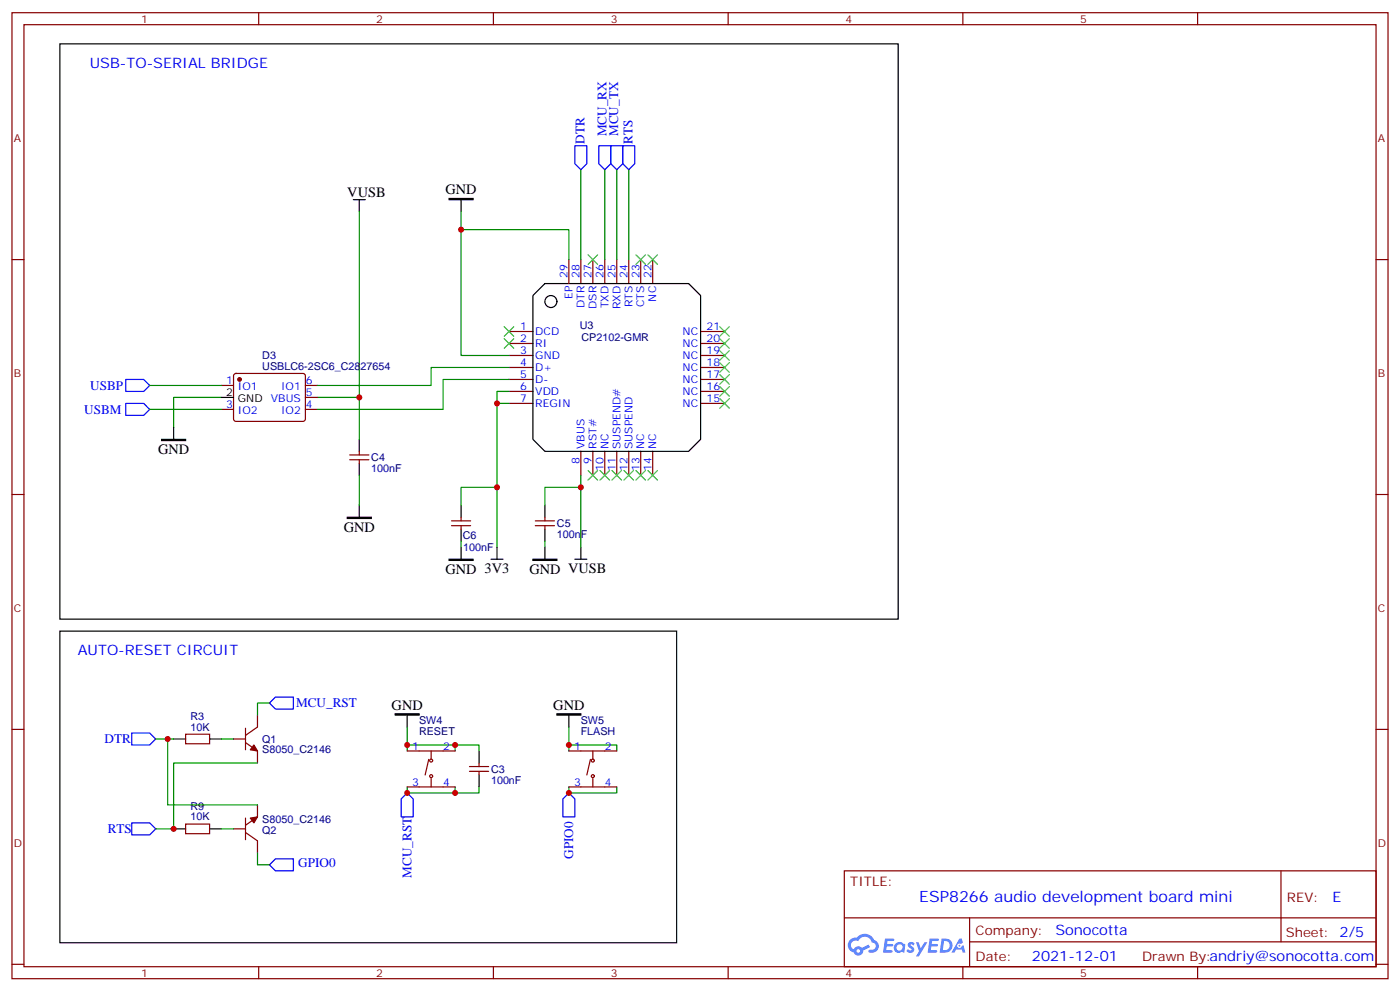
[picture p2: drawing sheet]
<svg xmlns="http://www.w3.org/2000/svg" width="412mm" height="292mm" viewBox="0 0 412 292" stroke-linecap="round" stroke-linejoin="round" font-family="sans-serif">
<g fill="none" stroke="#870000" stroke-width=".35">
<path d="M3.5 3.7h405.4v284.4h-405.4zM7.1 7.3h398.2v277.3h-398.2zM76.2 3.7v3.6M145.3 3.7v3.6M214.5 3.7v3.6M283.6 3.7v3.6M352.8 3.7v3.6M3.5 76.4h3.6M405.3 76.4h3.6M3.5 145.6h3.6M405.3 145.6h3.6M3.5 214.7h3.6"/>
<path d="M405.3 214.7h3.6M248.7 256.3h156.6v28.3h-156.6zM377.3 256.4v20.8M248.7 270.2h156.5M285.6 277.2h119.6M285.6 270.2v14.1M3.5 283.8h3.6M76.2 284.6v3.5M145.3 284.6v3.5M214.5 284.6v3.5M283.6 284.6v3.5M352.8 284.6v3.5"/>
<path d="M405.3 283.8h3.6"/>
</g>
<g fill="#5487ff">
<path d="M267.7 277.5a1.22 1.22 0 0 1 1.7 .3l-.4 .5a.47 .47 0 0 0-.3-.4 .47 .47 0 0 0-.5 .2l.1 .3a1.14 1.14 0 0 1 .8 1.7 1.14 1.14 0 0 1-1.9 0l-.2-.2 .5-.5 .7 .4a.29 .29 0 0 0 .3-.3 .29 .29 0 0 0-.2-.3 1.04 1.04 0 0 1-.6-1.7z"/>
<path d="M260.7 276.3h2.4l.3 .1-.2 .5-1.8 .1-.1 .9h1.5l.3 .3-.3 .4h-1.6l-.2 1.1h1.7l.2 .3-.2 .4h-2.6z"/>
<path d="M273.8 276.3h2.4l.3 .1-.1 .5-1.8 .1-.2 .9h1.6l.3 .3-.4 .4h-1.6l-.1 1.1h1.7l.2 .3-.2 .4h-2.6z"/>
<path d="M282.6 276.3h.7l.3 1.2-.6 .3a.69 .69 0 0 0-1 .3 .69 .69 0 0 0 .4 1 .69 .69 0 0 0 .9-.6l.5-.3 .6 2.2h-.8l-.2-.9h-1.8l-.5 .9h-.8z"/>
<path d="M269.8 277.3h.8l.6 1.9 1.1-1.9h.9l-2.6 4.2h-.8l.9-1.5z"/>
<path d="M277.4 276.3l-.6 4.1h1.3a2.11 2.11 0 0 0 2.5-2.1 2.11 2.11 0 0 0-2.5-2zM278.1 277a1.39 1.39 0 0 1 1.7 1.4 1.39 1.39 0 0 1-1.8 1.3h-.3z"/>
<path d="M263.7 277.9a1.54 1.54 0 0 0-.1 2.1 1.54 1.54 0 0 0 2.2 .2l.6 .2 .3-2.3-.2-.2-.4-.1a1.49 1.49 0 0 0-2.4 .1zM264 278.9a.94 .94 0 0 1 1.8 0 .94 .94 0 0 1-1.8 0z"/>
<path d="M250.4 276.6a2.18 2.18 0 0 0 1.1 3.8 1.44 1.44 0 0 0 1.6 .9 1.44 1.44 0 0 0 1.2-1.5l2-1-.5-.7-1.9 .9a1.47 1.47 0 0 0-2.4 .5 1.39 1.39 0 0 1-.7-2 1.39 1.39 0 0 1 2-.5 2.12 2.12 0 0 1 2.2-1.3 2.12 2.12 0 0 1 1.9 1.7 1.14 1.14 0 0 1 1.1 1.4 1.14 1.14 0 0 1-1.7 .8 .43 .43 0 0 0-.5 .3 .43 .43 0 0 0 .4 .5 1.98 1.98 0 0 0 2.5-1.2 1.98 1.98 0 0 0-1.2-2.5 3.1 3.1 0 0 0-5.3-.7l-.9 .1zM252.3 279.9a.55 .55 0 0 1 1.1 0 .55 .55 0 0 1-1.1 0z"/>
<circle cx="282.6" cy="278.4" r=".26"/>
</g>
<g fill="none" stroke="#870000" stroke-width=".35">
<path d="M167.6 76.4v7.1M171.1 76.4v7.1M174.6 76.4v7.1M178.2 76.4v7.1M181.7 76.4v7.1M185.2 76.4v7.1M188.7 76.4v7.1M192.3 76.4v7.1M149.9 97.6h7.1M206.4 97.6h7M65.3 113.5h3.5M69 110.1l.5-.2 20 .1 .5 .6-.1 13-.6 .4h-20.1l-.4-.7v-12.7z"/>
<path d="M90 113.5h3.5M90 117h3.5M149.9 101.1h7.1M149.9 104.6h7.1M149.9 108.2h7.1M149.9 111.7h7.1M149.9 115.2h7.1M149.9 118.7h7.1M206.4 101.1h7M206.4 104.6h7M206.4 108.2h7M206.4 111.7h7"/>
<path d="M206.4 115.2h7M206.4 118.7h7M65.3 120.5h3.5M90 120.5h3.5M103 135.3h5.7M103 133.9h5.7M105.8 132.9v1M105.8 135.3v1.1M171.1 132.9v7M174.6 132.9v7M178.2 132.9v7M181.7 132.9v7"/>
<path d="M185.2 132.9v7M188.7 132.9v7M192.3 132.9v7M133 154.7h5.6M133 153.3h5.6M135.8 152.3v1M135.8 154.7v1.1M157.7 154.7h5.6M157.7 153.3h5.6M160.5 152.3v1M160.5 154.7v1.1M54.7 216.1h7v2.8h-7z"/>
<path d="M68.8 217.5h3.5M72.3 218.6l3.5 2.5v3.5M72.3 214.3v6.4M75.8 210.5v3.5l-3.5 2.5M75.8 236.9v3.6l-3.5 2.4M119.9 231.6h14.2M119.9 221.1h14.2M126.3 223.5l-1.1 4.6M127 221.1v2.4M127 229.2v2.4M138.3 227h5.6M138.3 225.6h5.6"/>
<path d="M141.1 224.6v1M141.1 227v1.1M167.6 231.6h14.1M167.6 221.1h14.1M173.9 223.5l-1 4.6M174.6 221.1v2.4M174.6 229.2v2.4M54.7 242.6h7v2.8h-7zM68.8 244h3.5M72.3 245l3.5 2.5v3.5M72.3 240.8v6.4"/>
<circle cx="127" cy="223.9" r=".44"/>
<circle cx="127" cy="228.5" r=".44"/>
<circle cx="174.6" cy="228.5" r=".44"/>
<circle cx="174.6" cy="223.9" r=".44"/>
</g>
<g fill="none" stroke="#000" stroke-width=".35">
<path d="M17.6 12.9h247v169.3h-247zM104.1 58.8h3.5M105.8 58.8v3.5M135.8 58.8v3.5M157 87l3.5-3.5h42.3l3.6 3.5v42.3l-3.6 3.6h-42.3l-3.5-3.6zM65.3 117h3.5M51.2 125.8v3.5M105.8 129.3v3.6M105.8 136.4v3.5M105.8 148.7v3.6M135.8 148.7v3.6M135.8 155.8v3.5"/>
<path d="M160.5 148.7v3.6M160.5 155.8v3.5M135.8 161.1v3.5M144.6 164.6h3.6M146.4 161.1v3.5M160.5 161.1v3.5M169.3 164.6h3.6M171.1 161.1v3.5M17.6 185.8h181.7v91.7h-181.7zM51.2 217.5h3.5M61.7 217.5h3.6M119.9 210.5v3.5"/>
<path d="M167.6 210.5v3.5M141.1 221.1v3.5M141.1 228.1v3.5M51.2 244h3.5M61.7 244h3.6"/>
<circle cx="162.3" cy="88.8" r="1.76"/>
</g>
<g fill="none" stroke="#008700" stroke-width=".35">
<path d="M171.1 50v26.4M178.2 50v26.4M181.7 50v26.4M185.2 50v26.4M105.8 62.3v54.7h-12.3M135.8 62.3v42.3h14.1M135.8 67.6h31.8v8.8M44.1 113.5h21.2M65.3 117h-14.1v8.8M105.8 117v12.3M146.4 118.7h3.5M149.9 115.2h-3.5v45.9"/>
<path d="M149.9 108.2h-22.9v5.3h-33.5M149.9 111.7h-19.4v8.8h-37M44.1 120.5h21.2M105.8 139.9v8.8M171.1 139.9v21.2M135.8 159.3v1.8M146.4 143.4h-10.6v5.3M160.5 159.3v1.8M171.1 143.4h-10.6v5.3M45.9 217.5h5.3M49.4 217.5v19.4h26.4M65.3 217.5h3.5"/>
<path d="M79.4 206.9h-3.6v3.6M119.9 219.3h14.2v1.8M119.9 214v7.1M134.1 219.3h7v1.8M167.6 219.3h14.1v1.8M167.6 214v7.1M75.8 224.6h-24.6v19.4h-5.3M119.9 231.6v1.8h14.2v-1.8M141.1 231.6v1.8h-7M167.6 231.6v1.8h14.1v-1.8M65.3 244h3.5M75.8 251v3.6h3.6"/>
</g>
<path d="M132.3 58.4h7v.4h-7zM47.6 129.3h7.1v.4h-7.1zM102.3 152.3h7.1v.3h-7.1zM132.3 164.6h7v.4h-7zM157 164.6h7v.4h-7zM116.4 210.1h7.1v.4h-7.1zM164 210.1h7.1v.4h-7.1z" fill="#000" stroke="#000" stroke-width=".35"/>
<g fill="none" stroke="#3c3" stroke-width=".35">
<path d="M173.2 75l2.8 2.8M176 75l-2.8 2.8M187.3 75l2.8 2.8M190.1 75l-2.8 2.8M190.9 75l2.8 2.8M193.7 75l-2.8 2.8M148.5 99.7l2.8 2.8M148.5 96.2l2.8 2.8M151.3 99.7l-2.8 2.8M151.3 96.2l-2.8 2.8M212 96.2l2.8 2.8M212 99.7l2.8 2.8"/>
<path d="M214.8 96.2l-2.8 2.8M214.8 99.7l-2.8 2.8M212 103.2l2.8 2.8M212 106.8l2.8 2.8M212 110.3l2.8 2.8M212 113.8l2.8 2.8M212 117.3l2.8 2.9M214.8 103.2l-2.8 2.8M214.8 106.8l-2.8 2.8M214.8 110.3l-2.8 2.8M214.8 113.8l-2.8 2.8M214.8 117.3l-2.8 2.9"/>
<path d="M173.2 138.5l2.8 2.8M176 138.5l-2.8 2.8M176.7 138.5l2.9 2.8M179.6 138.5l-2.9 2.8M180.3 138.5l2.8 2.8M183.1 138.5l-2.8 2.8M183.8 138.5l2.8 2.8M186.6 138.5l-2.8 2.8M187.3 138.5l2.8 2.8M190.1 138.5l-2.8 2.8M190.9 138.5l2.8 2.8M193.7 138.5l-2.8 2.8"/>
</g>
<path d="M169.3 42.9h3.6v5.3l-1.8 1.8-1.8-1.8zM176.4 42.9h3.5v5.3l-1.7 1.8-1.8-1.8zM179.9 42.9h3.5v5.3l-1.7 1.8-1.8-1.8zM183.4 42.9h3.6v5.3l-1.8 1.8-1.8-1.8zM37 111.7h5.3l1.8 1.8-1.8 1.7h-5.3zM37 118.7h5.3l1.8 1.8-1.8 1.8h-5.3zM38.8 215.8h5.3l1.8 1.7-1.8 1.8h-5.3zM79.4 206.9l1.7-1.7h5.3v3.5h-5.3zM119.9 233.4l1.8 1.8v5.3h-3.5v-5.3zM167.6 233.4l1.7 1.8v5.3h-3.5v-5.3zM38.8 242.2h5.3l1.8 1.8-1.8 1.7h-5.3zM79.4 254.6l1.7-1.8h5.3v3.5h-5.3z" fill="none" stroke="#00f" stroke-width=".35"/>
<g fill="#870000" stroke="#870000" stroke-width=".35">
<path d="M74.8 219.3l1 1.8-2.1-.4z"/>
<path d="M73.7 240.8l2.1-.3-1 1.7z"/>
<circle cx="70.6" cy="111.7" r=".53"/>
</g>
<g fill="#c00">
<circle cx="105.8" cy="117" r=".88"/>
<circle cx="171.1" cy="143.4" r=".88"/>
<circle cx="146.4" cy="143.4" r=".88"/>
<circle cx="146.4" cy="118.7" r=".88"/>
<circle cx="135.8" cy="67.6" r=".88"/>
<circle cx="51.2" cy="244" r=".88"/>
<circle cx="49.4" cy="217.5" r=".88"/>
<circle cx="119.9" cy="233.4" r=".88"/>
<circle cx="167.6" cy="219.3" r=".88"/>
<circle cx="119.9" cy="219.3" r=".88"/>
<circle cx="134.1" cy="219.3" r=".88"/>
<circle cx="134.1" cy="233.4" r=".88"/>
<circle cx="167.6" cy="233.4" r=".88"/>
</g>
<text font-size="4.6" fill="#00f" x="270.8" y="265.4">ESP8266 audio development board mini</text>
<g font-size="4.2" fill="#00f">
<text x="26.5" y="20">USB-TO-SERIAL BRIDGE</text>
<text x="22.9" y="192.8">AUTO-RESET CIRCUIT</text>
<text x="392.5" y="265.6">E</text>
<text x="310.9" y="275.2">Sonocotta</text>
<text x="304" y="283">2021-12-01</text>
</g>
<g font-size="4.2">
<text x="102.3" y="58.1">VUSB</text>
<text x="131.2" y="57.2">GND</text>
<text x="46.6" y="133.6">GND</text>
<text x="101.2" y="156.5">GND</text>
<text x="131.2" y="168.8">GND 3V3</text>
<text x="155.9" y="168.8">GND VUSB</text>
<text x="115.4" y="209">GND</text>
<text x="163" y="209">GND</text>
</g>
<g font-size="3.9" fill="#00f">
<text x="178.6" y="40.2" transform="rotate(-90 178.6 40.2)">MCU_RX</text>
<text x="182.1" y="40.1" transform="rotate(-90 182.1 40.1)">MCU_TX</text>
<text x="172.2" y="42.3" transform="rotate(-90 172.2 42.3)">DTR</text>
<text x="186.3" y="42.3" transform="rotate(-90 186.3 42.3)">RTS</text>
<text x="26.6" y="114.7">USBP</text>
<text x="24.8" y="121.8">USBM</text>
<text x="87.2" y="208.1">MCU_RST</text>
<text x="30.8" y="218.8">DTR</text>
<text x="31.7" y="245.2">RTS</text>
<text x="87.9" y="255.3">GPIO0</text>
<text x="168.9" y="252.8" transform="rotate(-90 168.9 252.8)">GPIO0</text>
<text x="121.2" y="258.4" transform="rotate(-90 121.2 258.4)">MCU_RST</text>
</g>
<g font-size="3.9" fill="#800">
<text x="250.5" y="260.9">TITLE:</text>
<text x="379.1" y="265.6">REV:</text>
<text x="287.4" y="275.1">Company:</text>
<text x="378.7" y="275.7">Sheet: 2/5</text>
<text x="287.4" y="282.8">Date:</text>
<text x="336.4" y="282.9">Drawn By:andriy@sonocotta.com</text>
</g>
<g font-size="3.2" fill="#800">
<text x="41.6" y="6.7">1</text>
<text x="110.8" y="6.7">2</text>
<text x="179.9" y="6.7">3</text>
<text x="249.1" y="6.7">4</text>
<text x="318.2" y="6.7">5</text>
<text x="4.1" y="41.8">A</text>
<text x="405.9" y="41.8">A</text>
<text x="4.1" y="111">B</text>
<text x="405.9" y="111">B</text>
<text x="4.1" y="180.1">C</text>
<text x="405.9" y="180.1">C</text>
<text x="4.1" y="249.3">D</text>
<text x="405.9" y="249.3">D</text>
<text x="41.6" y="287.5">1</text>
<text x="110.8" y="287.5">2</text>
<text x="179.9" y="287.5">3</text>
<text x="249.1" y="287.5">4</text>
<text x="318.2" y="287.5">5</text>
</g>
<g font-size="3.2" fill="#00f">
<text x="167.2" y="81.7" transform="rotate(-90 167.2 81.7)">29</text>
<text x="170.7" y="81.7" transform="rotate(-90 170.7 81.7)">28</text>
<text x="174.3" y="81.7" transform="rotate(-90 174.3 81.7)">27</text>
<text x="177.8" y="81.7" transform="rotate(-90 177.8 81.7)">26</text>
<text x="181.3" y="81.7" transform="rotate(-90 181.3 81.7)">25</text>
<text x="184.9" y="81.7" transform="rotate(-90 184.9 81.7)">24</text>
<text x="188.4" y="81.7" transform="rotate(-90 188.4 81.7)">23</text>
<text x="191.9" y="81.7" transform="rotate(-90 191.9 81.7)">22</text>
<text x="168.6" y="88.1" transform="rotate(-90 168.6 88.1)">EP</text>
<text x="193.3" y="88.8" transform="rotate(-90 193.3 88.8)">NC</text>
<text x="172.2" y="90.8" transform="rotate(-90 172.2 90.8)">DTR</text>
<text x="175.7" y="91" transform="rotate(-90 175.7 91)">DSR</text>
<text x="179.2" y="90.7" transform="rotate(-90 179.2 90.7)">TXD</text>
<text x="182.7" y="91" transform="rotate(-90 182.7 91)">RXD</text>
<text x="186.3" y="90.5" transform="rotate(-90 186.3 90.5)">RTS</text>
<text x="189.8" y="90.5" transform="rotate(-90 189.8 90.5)">CTS</text>
<text x="153.2" y="97.2">1</text>
<text x="153.2" y="100.8">2</text>
<text x="157.7" y="98.6">DCD</text>
<text x="201.1" y="98.6">NC</text>
<text x="208.1" y="100.8">20</text>
<text x="208.1" y="97.2">21</text>
<text x="153.2" y="104.3">3</text>
<text x="153.2" y="107.8">4</text>
<text x="157.7" y="102.2">RI</text>
<text x="157.7" y="105.7">GND</text>
<text x="201.1" y="105.7">NC</text>
<text x="201.1" y="102.2">NC</text>
<text x="208.1" y="107.8">18</text>
<text x="208.1" y="104.3">19</text>
<text x="66.6" y="113.1">1</text>
<text x="90.1" y="113.1">6</text>
<text x="153.2" y="111.3">5</text>
<text x="157.7" y="109.2">D+</text>
<text x="157.7" y="112.7">D-</text>
<text x="201.1" y="112.7">NC</text>
<text x="201.1" y="109.2">NC</text>
<text x="208.1" y="111.3">17</text>
<text x="70.1" y="114.9">IO1</text>
<text x="79.8" y="118.4">VBUS</text>
<text x="82.8" y="114.9">IO1</text>
<text x="90.1" y="116.6">5</text>
<text x="153.2" y="114.9">6</text>
<text x="153.2" y="118.4">7</text>
<text x="157.7" y="116.3">VDD</text>
<text x="157.7" y="119.8">REGIN</text>
<text x="201.1" y="119.8">NC</text>
<text x="201.1" y="116.3">NC</text>
<text x="208.1" y="118.4">15</text>
<text x="208.1" y="114.9">16</text>
<text x="66.6" y="120.2">3</text>
<text x="70.1" y="121.9">IO2</text>
<text x="82.8" y="121.9">IO2</text>
<text x="90.1" y="120.2">4</text>
<text x="170.7" y="136.6" transform="rotate(-90 170.7 136.6)">8</text>
<text x="172.2" y="132.2" transform="rotate(-90 172.2 132.2)">VBUS</text>
<text x="174.3" y="136.6" transform="rotate(-90 174.3 136.6)">9</text>
<text x="175.7" y="132.2" transform="rotate(-90 175.7 132.2)">RST#</text>
<text x="179.2" y="132.2" transform="rotate(-90 179.2 132.2)">NC</text>
<text x="182.7" y="132.2" transform="rotate(-90 182.7 132.2)">SUSPEND#</text>
<text x="186.3" y="132.2" transform="rotate(-90 186.3 132.2)">SUSPEND</text>
<text x="189.8" y="132.2" transform="rotate(-90 189.8 132.2)">NC</text>
<text x="193.3" y="132.2" transform="rotate(-90 193.3 132.2)">NC</text>
<text x="177.8" y="138.7" transform="rotate(-90 177.8 138.7)">10</text>
<text x="181.3" y="138.7" transform="rotate(-90 181.3 138.7)">11</text>
<text x="184.9" y="138.7" transform="rotate(-90 184.9 138.7)">12</text>
<text x="188.4" y="138.7" transform="rotate(-90 188.4 138.7)">13</text>
<text x="191.9" y="138.7" transform="rotate(-90 191.9 138.7)">14</text>
<text x="121.5" y="220.7">1</text>
<text x="130.5" y="220.7">2</text>
<text x="169.1" y="220.7">1</text>
<text x="178.2" y="220.7">2</text>
<text x="121.5" y="231.3">3</text>
<text x="130.5" y="231.3">4</text>
<text x="169.1" y="231.3">3</text>
<text x="178.2" y="231.3">4</text>
</g>
<g font-size="3.2" fill="#000080">
<text x="170.8" y="97">U3</text>
<text x="171.3" y="100.5">CP2102-GMR</text>
<text x="77.3" y="105.7">D3</text>
<text x="77.3" y="108.9">USBLC6-2SC6_C2827654</text>
<text x="109.4" y="135.8">C4</text>
<text x="109.4" y="139">100nF</text>
<text x="164" y="155.2">C5</text>
<text x="136.3" y="158.7">C6</text>
<text x="164" y="158.4">100nF</text>
<text x="136.4" y="162.2">100nF</text>
<text x="56.1" y="215.1">10K</text>
<text x="56.1" y="212">R3</text>
<text x="123.4" y="213">SW4</text>
<text x="171.1" y="213">SW5</text>
<text x="77.3" y="221.8">S8050_C2146</text>
<text x="77.3" y="218.6">Q1</text>
<text x="123.4" y="216.4">RESET</text>
<text x="171.1" y="216.4">FLASH</text>
<text x="144.6" y="227.5">C3</text>
<text x="144.6" y="230.7">100nF</text>
<text x="56.1" y="238.4">R9</text>
<text x="56.1" y="241.5">10K</text>
<text x="77.3" y="242.2">S8050_C2146</text>
<text x="77.3" y="245.4">Q2</text>
</g>
<g font-size="3.2">
<text x="66.6" y="116.6">2</text>
<text x="70.1" y="118.4">GND</text>
</g>
</svg>
